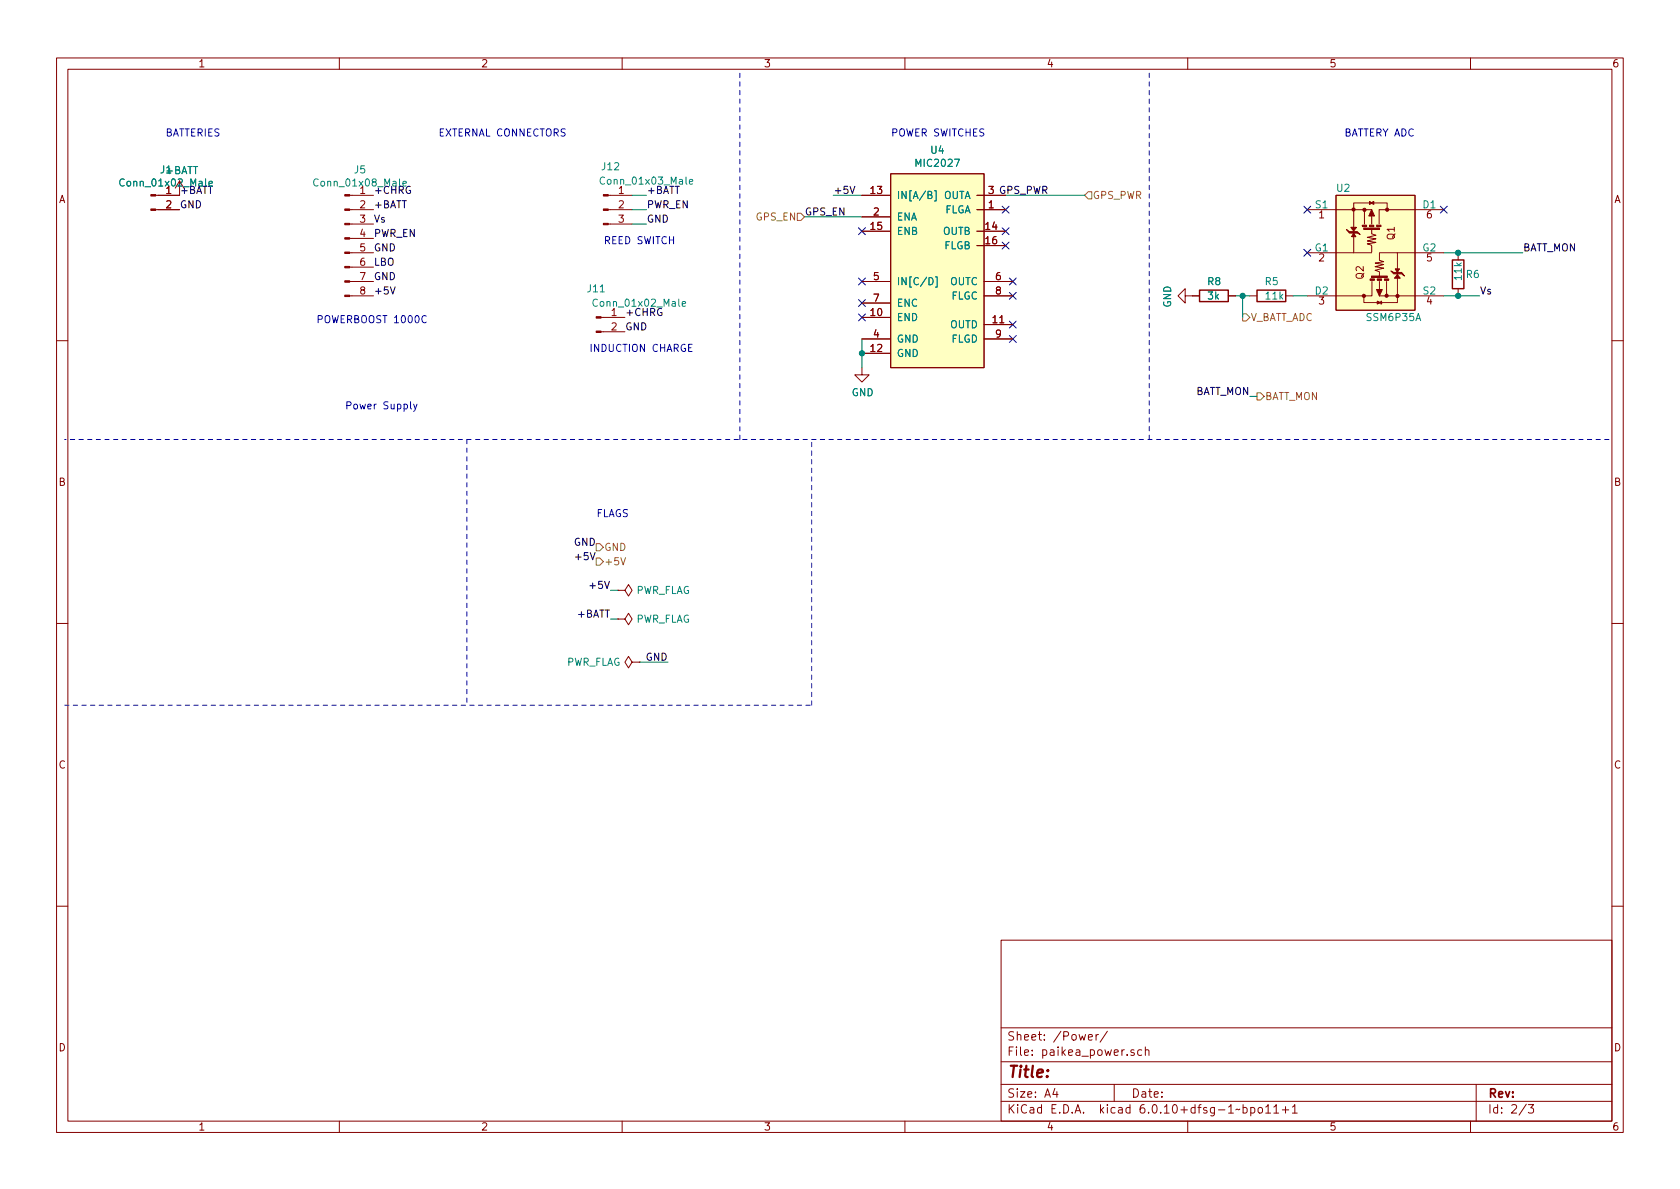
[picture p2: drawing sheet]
<svg xmlns="http://www.w3.org/2000/svg" width="297mm" height="210mm" viewBox="0 0 297 210" stroke-linecap="round" stroke-linejoin="round" font-family="sans-serif">
<g fill="none" stroke="#840000" stroke-width=".18">
<path d="M10 10.2h277v190.1h-277zM12 12.2h273v186.1h-273zM60 10.2v2M110 10.2v2M160 10.2v2M210 10.2v2M260 10.2v2M27.5 37.1h4.2M31.7 32v2.5h-4.2M61.8 37.1h4.2M61.8 34.5h4.2M61.8 39.6h4.2"/>
<path d="M107.5 37.1h4.3M107.5 34.5h4.3M107.5 39.6h4.3M152.4 34.5h5.1M152.4 38.3h5.1M157.5 30.7h16.5v34.3h-16.5zM172.7 37.1h5.1M172.7 34.5h5.1M231.1 37.1h10.1v2.5M236.2 34.5h14v20.4h-14zM241.2 37.1h1.3v2.5M242 35.9h-2.7v8.8"/>
<path d="M243 35.9h2.3v1M245.3 37.1h10M245.4 37.1h-1.6v2.5M61.8 49.8h4.2M61.8 52.3h4.2M61.8 47.2h4.2M61.8 44.7h4.2M61.8 42.2h4.2M106.3 56.1h4.2M106.3 58.7h4.2M152.4 56.1h5.1M152.4 40.9h5.1"/>
<path d="M152.4 59.9h5.1M152.4 49.8h5.1M152.4 53.6h5.1M172.7 40.9h5.1M172.7 43.4h5.1M174 57.4h5.1M174 59.9h5.1M174 49.8h5.1M174 52.3h5.1M209.5 52.3v-1.3l-1.2 1.3 1.2 1.3v-1.3h2.6M217.2 52.3h1.2M221 52.3h1.2"/>
<path d="M227.3 52.3h1.3M231.1 52.3h10M231.1 44.7h11.4M241.1 52.5v1h2.3M242.5 40.6v.7l.8 .3-1.5 .4 1.5 .2-1.5 .4 1.5 .3-1.5 .2 .7 .3M242.5 43.4v1.2M242.6 49.8v2.5h-1.6M243.9 44.7v1.3l.8 .3-1.6 .2 1.6 .3-1.6 .4 1.6 .2-1.6 .4 .8 .3v.7M243.9 49.8v2.5h1.3M243.9 44.7h11.4M245.2 49.8v2.5h10.1M247.1 44.7v8.8h-2.7"/>
<path d="M257.8 44.7v1.3M257.8 51v1.3M10 60.2h2M152.4 65v1.3h1.3l-1.3 1.3-1.3-1.3h1.3M152.4 62.5h5.1M285 60.2h2M10 110.2h2M109.2 109.5h1.3l.6-1 .7 1-.7 1-.6-1M109.2 109.5h.1M109.2 104.4h1.3l.6-1 .7 1-.7 1-.6-1M109.2 104.4h.1M111.8 117.1l-.7-1-.6 1 .6 1 .7-1h1.2"/>
<path d="M113 117.1h.1M285 110.2h2M10 160.2h2M177 166.3h108v32h-108zM285 160.2h2M60 198.3v2M110 198.3v2M160 198.3v2M177 194.8h108M177 191.8h108M177 187.8h108M177 181.8h108"/>
<path d="M186.5 192.5l-.4 1h1M186.9 193v1M192.4 183.4l.7-.1v-.3l-.5-.1-.2 .2 .1 .8h.6M193.8 182.9v1M194.2 182.9l-.3 .1-.1 .2M195.8 182.4l-1.3 1.9M197 191.8v3M200.5 185.7l-.4-.1-.2 .2 .1 .3 .5 .1v.4h-.6M201.9 185.7l-.5-.1-.3 .3v.4l.2 .3h.6M202.5 185.8l.2-.2 .4 .1v.9M202.5 185.1v1.5M210 198.3v2"/>
<path d="M219.8 195.9l.4-.1 .3 .3v.4l-.1 .3h-.6M219.8 195.3v1.5M221.1 195.9l.5-.1 .3 .3v.4l-.2 .3h-.6M221.1 195.8v1.5M222.5 196l.2-.2 .4 .2 .1 .5-.1 .3h-.4l-.2-.1zM223.8 195.8l.4-.5v1.5M223.8 196.8h.8M225.2 195.8l.4-.5v1.5M225.2 196.8h.9M226.7 196.3h1.2M227.3 195.7v1.1M228.5 195.8l.4-.5v1.5"/>
<path d="M228.5 196.8h.9M260 198.3v2M261 191.8v6.5M269.9 195.3l-1.3 1.9M270.2 195.3h1l-.6 .6 .5 .1v.7l-.2 .1h-.5l-.2-.1"/>
</g>
<g fill="#ffffc2" stroke="#ffffc2" stroke-width=".18">
<path d="M157.5 30.7h16.5v34.3h-16.5z"/>
<path d="M236.2 34.5h14v20.4h-14z"/>
</g>
<path d="M37 32.5l.6-.1-.1-.3h-.4l-.1 .1v.6h.5M71.2 32.5l.6-.1v-.3h-.4l-.2 .1 .1 .6h.5M121.9 32.1l.6-.1-.1-.2-.3-.1-.2 .2 .1 .6h.4M164.1 34.4h.5l.1-.2v-.2l-.6-.2v1.3h.5l.1-.1 .1-.3-.3-.3M165.2 33.7h.3v1.8h-.3M120.6 53.7l.6-.1v-.2l-.4-.1-.2 .2 .1 .6h.5M164.3 49.1a.64 .64 0 0 1 .7 .6 .64 .64 0 0 1-.7 .7zM165.4 49h.3v1.8h-.3" fill="none" stroke="#008484" stroke-width=".18"/>
<path d="M212.1 51.3h5.1v2h-5.1zM222.2 51.3h5.1v2h-5.1zM256.8 46h2v5h-2z" fill="none" stroke="#840000" stroke-width=".25"/>
<g fill="#840000" stroke="#840000" stroke-width=".18">
<path d="M61 52.2h.8v.2h-.8z"/>
<path d="M61 49.7h.8v.2h-.8z"/>
<path d="M61 47.1h.8v.3h-.8z"/>
<path d="M61 44.6h.8v.2h-.8z"/>
<path d="M61 42h.8v.3h-.8z"/>
<path d="M61 39.5h.8v.2h-.8z"/>
<path d="M61 37h.8v.2h-.8z"/>
<path d="M61 34.4h.8v.3h-.8z"/>
<path d="M106.7 39.5h.8v.2h-.8z"/>
<path d="M106.7 37h.8v.2h-.8z"/>
<path d="M106.7 34.4h.8v.3h-.8z"/>
<path d="M105.4 58.5h.9v.3h-.9z"/>
<path d="M105.4 56h.9v.3h-.9z"/>
<path d="M26.7 37h.8v.2h-.8z"/>
<path d="M26.7 34.4h.8v.3h-.8z"/>
<path d="M242.1 35.6h.2v.5h-.2z"/>
<path d="M239.3 41.2l.4 .7h-.7z"/>
<path d="M238.8 40.2h1.1l-.6 .6z"/>
<path d="M242.5 37.1l.5 1.1h-1z"/>
<path d="M243.4 51.2h1l-.5 1.1z"/>
<path d="M247.1 48.6l.5 .6h-1z"/>
<path d="M246.7 47.5h.7l-.3 .7z"/>
<path d="M240.9 39.8h.7v.3h-.7z"/>
<path d="M241.1 40.3h2.8v.3h-2.8z"/>
<path d="M242.1 39.8h.8v.3h-.8z"/>
<path d="M242.3 35.9l.6-.3v.5z"/>
<path d="M242.2 49.3h.8v.3h-.8z"/>
<path d="M243.4 39.8h.8v.3h-.8z"/>
<path d="M243.5 53.3l.6 .2-.6 .3z"/>
<path d="M243.5 49.3h.8v.3h-.8z"/>
<path d="M242.5 48.8h2.8v.3h-2.8z"/>
<path d="M244.8 49.3h.7v.3h-.7z"/>
<path d="M238.1 40.6l.5 .4h1.4l.5 .5-.5-.3h-1.4z"/>
<path d="M245.9 47.9l.5 .3h1.4l.5 .6-.5-.4h-1.4z"/>
<path d="M244.1 53.3h.2v.5h-.2z"/>
<circle cx="239.3" cy="37.1" r=".28"/>
<circle cx="241.1" cy="52.3" r=".28"/>
<circle cx="241.2" cy="37.1" r=".28"/>
<circle cx="245.2" cy="52.3" r=".28"/>
<circle cx="245.3" cy="37.1" r=".28"/>
<circle cx="247.1" cy="52.3" r=".28"/>
</g>
<path d="M141 37.7h.6l.6 .6-.6 .7h-.6zM192.4 33.9h.6v1.3h-.6l-.6-.7zM219.7 55.5h.6l.7 .6-.7 .7h-.6zM222.2 69.5h.7l.6 .6-.6 .6h-.7zM105.4 96.1h.6l.7 .7-.7 .6h-.6zM105.4 98.7h.6l.7 .6-.7 .6h-.6zM109.8 98.6l.4 1.3 .4-1.3" fill="none" stroke="#848400" stroke-width=".18"/>
<path d="M150.3 32.9l.4 1.3 .4-1.3M69 50.7l.4 1.3 .5-1.3" fill="none" stroke="#000" stroke-width=".18"/>
<path d="M75.4 55.9a.6 .6 0 0 0-.9 .5 .6 .6 0 0 0 .6 .7l.3-.1M72.6 71v1.1l.2 .2M73.1 71.5l.3 .8M73.7 71.5l-.4 1.1-.2 .1" fill="none" stroke="#0000c2" stroke-width=".18"/>
<path d="M130.8 12.9v64.8M203.2 12.9v64.8M82.5 77.7v47M284.5 77.7h-273.1M11.4 124.7h132.1M143.5 124.7v-47" fill="none" stroke="#0000c2" stroke-width=".18" stroke-dasharray=".8 .8"/>
<g fill="none" stroke="#008400" stroke-width=".18">
<path d="M111.8 34.5h2.5M111.8 39.6h2.5M111.8 37.1h2.5M142.2 38.3h10.2M147.3 34.5h5.1M177.8 34.5h14M152.4 59.9v5.1M218.4 52.3h2.6M219.7 52.3v3.8M228.6 52.3h2.5M255.3 52.3h6.3M255.3 44.7h13.9"/>
<path d="M221 70.1h1.2M107.9 109.5h1.3M107.9 104.4h1.3M113 117.1h5.1"/>
</g>
<g fill="none" stroke="#000084" stroke-width=".18">
<path d="M177.2 36.5l1.2 1.2M178.4 36.5l-1.2 1.2M230.5 36.5l1.2 1.2M231.7 36.5l-1.2 1.2M254.7 36.5l1.2 1.2M255.9 36.5l-1.2 1.2M151.8 49.2l1.2 1.2M151.8 53l1.2 1.2M151.8 40.3l1.2 1.2M151.8 55.5l1.2 1.2M153 49.2l-1.2 1.2M153 53l-1.2 1.2"/>
<path d="M153 40.3l-1.2 1.2M153 55.5l-1.2 1.2M177.2 40.3l1.2 1.2M177.2 42.8l1.2 1.2M178.4 40.3l-1.2 1.2M178.4 42.8l-1.2 1.2M178.5 49.2l1.2 1.2M178.5 56.8l1.2 1.2M178.5 59.3l1.2 1.2M178.5 51.7l1.2 1.2M179.7 49.2l-1.2 1.2M179.7 56.8l-1.2 1.2"/>
<path d="M179.7 59.3l-1.2 1.2M179.7 51.7l-1.2 1.2M230.5 44.1l1.2 1.2M231.7 44.1l-1.2 1.2"/>
</g>
<g fill="#008400" stroke="#008400" stroke-width=".18">
<circle cx="152.4" cy="62.5" r=".46"/>
<circle cx="219.7" cy="52.3" r=".46"/>
<circle cx="257.8" cy="44.7" r=".46"/>
<circle cx="257.8" cy="52.3" r=".46"/>
</g>
<text font-size="2.8" fill="#840000" x="178" y="190.6">Title:</text>
<g font-size="2.1" fill="#840000">
<text x="178" y="184">Sheet: /Power/</text>
<text x="178" y="186.7">File: paikea_power.sch</text>
<text x="178" y="196.9">KiCad E.D.A. kicad 6.0.10+dfsg-1~bpo11+1</text>
<text x="178" y="194.1">Size: A4</text>
<text x="200" y="194.1">Date:</text>
<text x="263" y="194.1">Rev:</text>
<text x="263" y="196.9">Id: 2/3</text>
</g>
<g font-size="1.8" fill="#840000">
<text x="35" y="11.9">1</text>
<text x="85" y="11.9">2</text>
<text x="135" y="11.9">3</text>
<text x="185" y="11.9">4</text>
<text x="235" y="11.9">5</text>
<text x="285" y="11.9">6</text>
<text x="10.3" y="35.9">A</text>
<text x="29.4" y="34.3">1</text>
<text x="63.6" y="34.3">1</text>
<text x="109.4" y="34.3">1</text>
<text x="154" y="34.3">13</text>
<text x="174.8" y="34.3">3</text>
<text x="285.3" y="35.9">A</text>
<text x="29.4" y="36.8">2</text>
<text x="63.6" y="36.8">2</text>
<text x="63.6" y="39.4">3</text>
<text x="63.6" y="41.9">4</text>
<text x="109.4" y="36.8">2</text>
<text x="109.4" y="39.4">3</text>
<text x="154" y="40.6">15</text>
<text x="154.4" y="38.1">2</text>
<text x="174.3" y="40.6">14</text>
<text x="174.8" y="36.8">1</text>
<text x="233.2" y="38.6">1</text>
<text x="252.2" y="38.6">6</text>
<text x="63.6" y="44.4">5</text>
<text x="63.6" y="47">6</text>
<text x="174.3" y="43.2">16</text>
<text x="233.2" y="46.2">2</text>
<text x="246.6" y="42.4" transform="rotate(-90 246.6 42.4)">Q1</text>
<text x="252.2" y="46.2">5</text>
<text x="63.6" y="49.5">7</text>
<text x="63.6" y="52.1">8</text>
<text x="154.4" y="49.5">5</text>
<text x="154.4" y="53.3">7</text>
<text x="176" y="49.5">6</text>
<text x="176" y="52.1">8</text>
<text x="233.2" y="53.8">3</text>
<text x="241.1" y="49.4" transform="rotate(-90 241.1 49.4)">Q2</text>
<text x="252.2" y="53.8">4</text>
<text x="108.1" y="55.9">1</text>
<text x="108.1" y="58.4">2</text>
<text x="154" y="55.9">10</text>
<text x="154.4" y="59.7">4</text>
<text x="175.5" y="57.1">11</text>
<text x="176" y="59.7">9</text>
<text x="154" y="62.2">12</text>
<text x="10.3" y="85.9">B</text>
<text x="285.3" y="85.9">B</text>
<text x="10.3" y="135.9">C</text>
<text x="285.3" y="135.9">C</text>
<text x="10.3" y="185.9">D</text>
<text x="285.3" y="185.9">D</text>
<text x="35" y="199.9">1</text>
<text x="85" y="199.9">2</text>
<text x="135" y="199.9">3</text>
<text x="185" y="199.9">4</text>
<text x="235" y="199.9">5</text>
<text x="285" y="199.9">6</text>
</g>
<g font-size="1.8" fill="#0000c2">
<text x="29.2" y="24.1">BATTERIES</text>
<text x="77.5" y="24.1">EXTERNAL CONNECTORS</text>
<text x="157.5" y="24.1">POWER SWITCHES</text>
<text x="237.5" y="24.1">BATTERY ADC</text>
<text x="106.7" y="43.2">REED SWITCH</text>
<text x="55.9" y="57.1">POWERBOOST 1000C</text>
<text x="104.1" y="62.2">INDUCTION CHARGE</text>
<text x="61" y="72.4">Power Supply</text>
<text x="105.4" y="91.4">FLAGS</text>
</g>
<g font-size="1.8" fill="#008484">
<text x="162.1" y="29.5">MIC2027</text>
<text x="164.6" y="27.2">U4</text>
<text x="21.7" y="33">Conn_01x02_Male</text>
<text x="28.4" y="30.7">J1</text>
<text x="29.3" y="30.8">+BATT</text>
<text x="31.7" y="34.3">+BATT</text>
<text x="56" y="33">Conn_01x08_Male</text>
<text x="62.7" y="30.7">J5</text>
<text x="106.5" y="30.1">J12</text>
<text x="106.6" y="32.6">Conn_01x03_Male</text>
<text x="158.5" y="35.2">IN[A/B]</text>
<text x="166.7" y="35.2">OUTA</text>
<text x="236.4" y="33.9">U2</text>
<text x="158.5" y="41.5">ENB</text>
<text x="158.5" y="39">ENA</text>
<text x="166.7" y="41.5">OUTB</text>
<text x="166.9" y="37.7">FLGA</text>
<text x="232.6" y="36.8">S1</text>
<text x="251.6" y="36.8">D1</text>
<text x="166.9" y="44.1">FLGB</text>
<text x="232.5" y="44.4">G1</text>
<text x="251.6" y="44.4">G2</text>
<text x="103.9" y="51.7">J11</text>
<text x="158.5" y="50.4">IN[C/D]</text>
<text x="168" y="50.4">OUTC</text>
<text x="168.2" y="53">FLGC</text>
<text x="213.5" y="50.4">R8</text>
<text x="213.6" y="53">3k</text>
<text x="223.7" y="50.4">R5</text>
<text x="223.8" y="53">11k</text>
<text x="232.5" y="52.1">D2</text>
<text x="251.6" y="52.1">S2</text>
<text x="258.4" y="49.5" transform="rotate(-90 258.4 49.5)">11k</text>
<text x="259.3" y="49.1">R6</text>
<text x="105.4" y="54.2">Conn_01x02_Male</text>
<text x="158.5" y="56.8">END</text>
<text x="158.5" y="54.2">ENC</text>
<text x="168" y="58">OUTD</text>
<text x="207.1" y="54.4" transform="rotate(-90 207.1 54.4)">GND</text>
<text x="241.8" y="56.8">SSM6P35A</text>
<text x="158.5" y="63.1">GND</text>
<text x="158.5" y="60.6">GND</text>
<text x="168.2" y="60.6">FLGD</text>
<text x="150.6" y="70">GND</text>
<text x="112.3" y="105">PWR_FLAG</text>
<text x="112.3" y="110.1">PWR_FLAG</text>
<text x="100" y="117.7">PWR_FLAG</text>
</g>
<g font-size="1.8">
<text x="66" y="34.3">+CHRG</text>
<text x="114.3" y="34.3">+BATT</text>
<text x="147.3" y="34.3">+5V</text>
<text x="174.8" y="34.3">3 GPS_PWR</text>
<text x="31.7" y="36.8">GND</text>
<text x="66" y="41.9">PWR_EN</text>
<text x="66" y="36.8">+BATT</text>
<text x="66" y="39.4">Vs</text>
<text x="114.3" y="36.8">PWR_EN</text>
<text x="114.3" y="39.4">GND</text>
<text x="142.2" y="38.1">GPS_EN</text>
<text x="66" y="44.4">GND</text>
<text x="66" y="47">LBO</text>
<text x="269.2" y="44.4">BATT_MON</text>
<text x="66" y="49.5">GND</text>
<text x="66" y="52.1">+5V</text>
<text x="261.6" y="52.1">Vs</text>
<text x="110.5" y="58.4">GND</text>
<text x="110.5" y="55.9">+CHRG</text>
<text x="211.2" y="69.8">BATT_MON</text>
<text x="101.5" y="96.5">GND</text>
<text x="102.2" y="99">+5V</text>
<text x="104.8" y="104.1">+5V</text>
<text x="102.2" y="109.2">+BATT</text>
<text x="114.2" y="116.8">GND</text>
</g>
<g font-size="1.8" fill="#848400">
<text x="193.1" y="35.2">GPS_PWR</text>
<text x="133.7" y="39">GPS_EN</text>
<text x="221.1" y="56.8">V_BATT_ADC</text>
<text x="223.6" y="70.7">BATT_MON</text>
<text x="106.8" y="97.4">GND</text>
<text x="106.8" y="99.9">+5V</text>
</g>
</svg>
